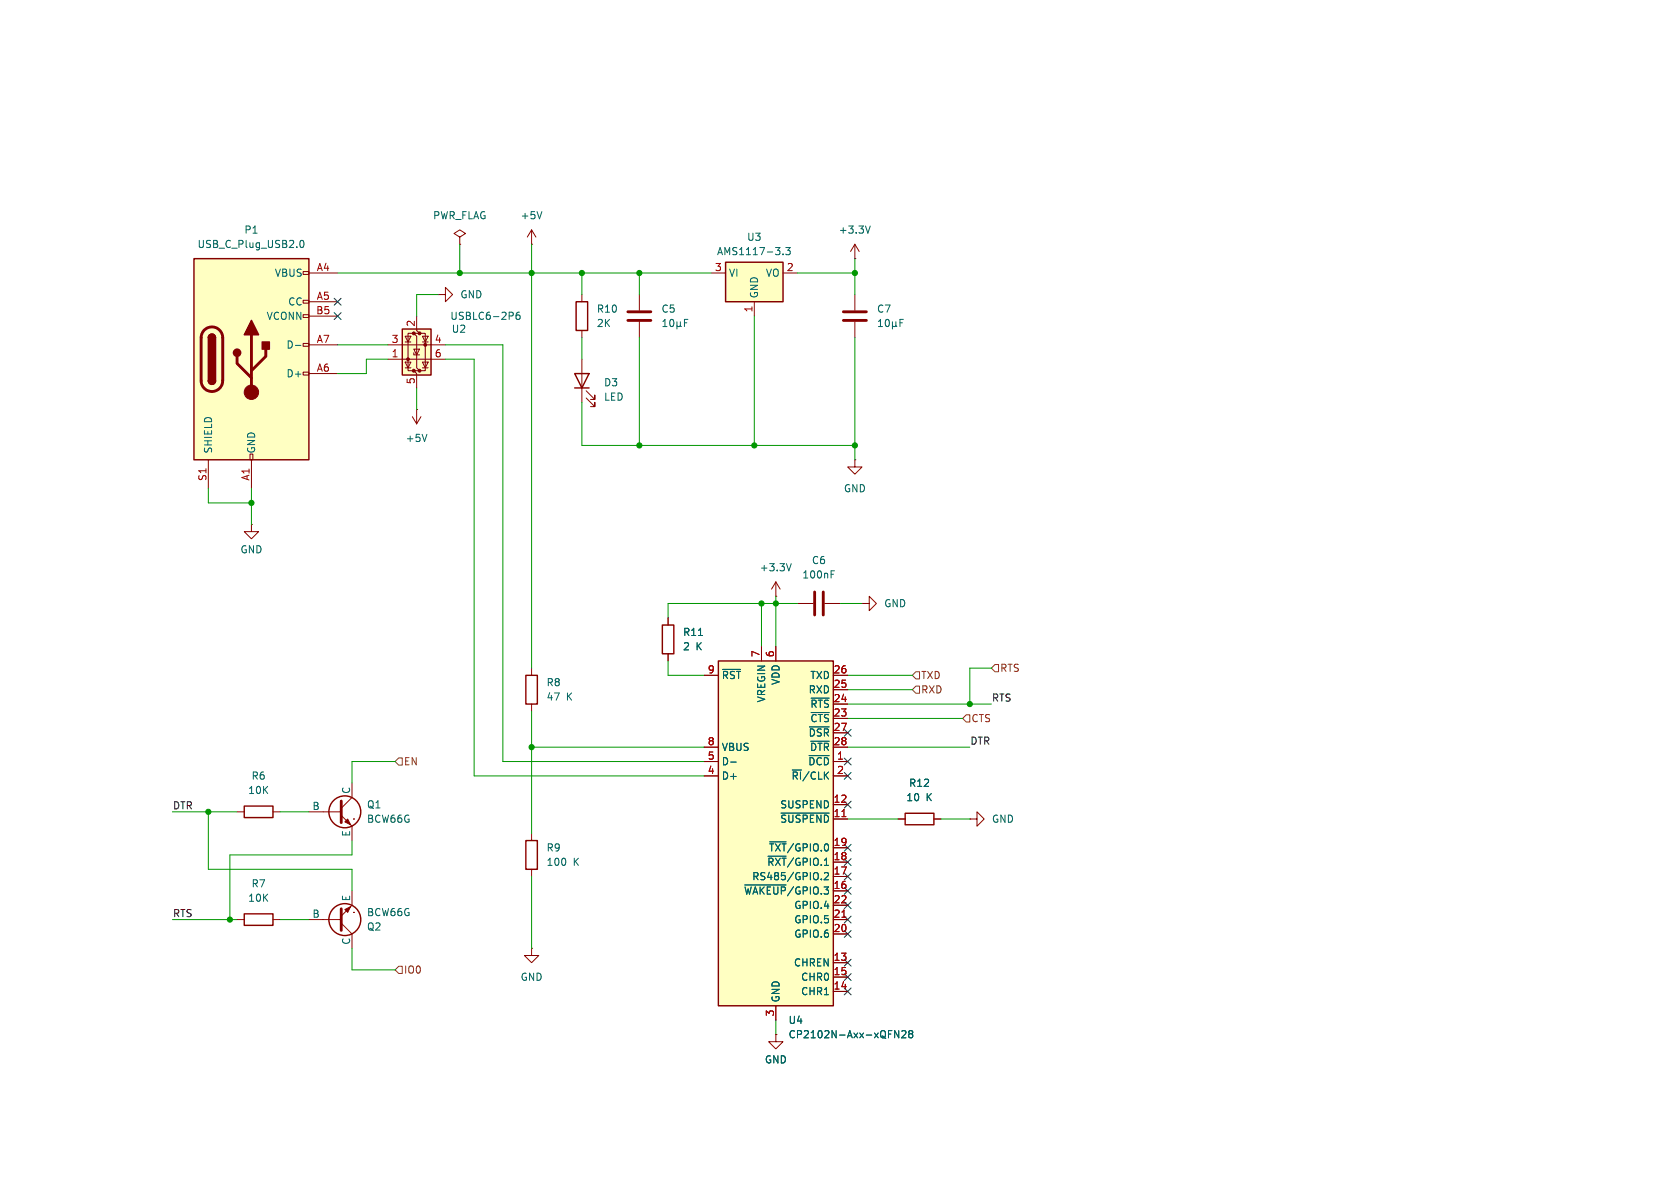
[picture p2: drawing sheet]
<svg xmlns="http://www.w3.org/2000/svg" width="297mm" height="210mm" viewBox="0 0 297 210" stroke-linecap="round" stroke-linejoin="round" font-family="sans-serif">
<g fill="none" stroke="#840000" stroke-width=".25">
<path d="M93 148.6h2v5.1h-2z"/>
<circle cx="61" cy="162.6" r="2.82"/>
</g>
<g fill="none" stroke="#840000" stroke-width=".18">
<path d="M77.5 52.1h1.2v-1.3l1.3 1.3-1.3 1.2v-1.2M77.5 52.1h.1M81.3 41.9l1-.6-1-.7-1 .7 1 .6v1.3M81.3 43.2h.1M94 43.2h.1M94 40.6v2.6M94 40.6l-.8 1.3M94 40.6l.7 1.3M62.2 157.5v2.5l-1.9 1.9M94 147.3v1.3M94 153.7v1.2M54.6 162.6h5.7"/>
<path d="M60.3 163.2l1.9 1.9v2.5M62.5 161.3h.1"/>
</g>
<path d="M60.3 160.7v3.8" fill="none" stroke="#840000" stroke-width=".51"/>
<path d="M61 160.8l1-.5-.5 1z" fill="#840000" stroke="#840000" stroke-width=".18"/>
<path d="M95.8 37.4l-.4 1.3" fill="none" stroke="#006464" stroke-width=".18"/>
<path d="M71.1 58.2h5.1v8.1h-5.1z" fill="#ffffc2"/>
<g fill="#840000" stroke="#840000" stroke-width=".18">
<circle cx="72.1" cy="63.5" r=".25"/>
<circle cx="73.2" cy="65.5" r=".25"/>
<circle cx="73.2" cy="58.9" r=".25"/>
<circle cx="74.2" cy="65.5" r=".25"/>
<circle cx="74.2" cy="58.9" r=".25"/>
<circle cx="75.2" cy="61" r=".25"/>
</g>
<g fill="none" stroke="#840000" stroke-width=".18">
<path d="M71.6 59.4h1l-.5 1.1zM73.2 58.9h-1.1v6.6h1.1M73.7 55.9v2.5l.5 .5h-1l.5 .5v5.6l.5 .5h-1l.5 .5v2.6M74.2 58.9h1v6.6h-1M74.7 59.4h1l-.5 1.1zM68.6 63.5h10.1M68.6 61h10.1M71.6 64h1l-.5 1zM71.6 60.5h1M71.6 65h1M73.2 62.4v.3h1M73.2 61.7h1l-.5 1z"/>
<path d="M74.7 64h1l-.5 1zM74.7 60.5h1M74.7 65h1"/>
</g>
<path d="M71.1 58.2h5.1v8.1h-5.1z" fill="none" stroke="#840000" stroke-width=".25"/>
<path d="M90.6 55.2l.1 .2-.1 .4M91.8 55.2h-.3a.86 .86 0 0 0 0 1.3l.4-.2 .1-.4-.3-.2h-.2l-.3 .2" fill="none" stroke="#006464" stroke-width=".18"/>
<path d="M127 116.8h20.3v61h-20.3z" fill="#ffffc2"/>
<path d="M127 116.8h20.3v61h-20.3z" fill="none" stroke="#840000" stroke-width=".25"/>
<g fill="none" stroke="#840000" stroke-width=".18">
<path d="M124.5 119.4h2.5M134.6 114.3v2.5M137.2 105.4h.1M137.2 102.9v2.5M137.2 114.3v2.5M137.2 102.9l-.8 1.2M137.2 102.9l.7 1.2M141 106.7h2.8M145.8 106.7h2.8M147.3 119.4h2.6M124.5 132.1h2.5M124.5 134.6h2.5"/>
<path d="M124.5 137.2h2.5M147.3 132.1h2.6M147.3 134.6h2.6M147.3 137.2h2.6M147.3 121.9h2.6M147.3 124.5h2.6M147.3 127h2.6M147.3 129.5h2.6M147.3 142.2h2.6M147.3 144.8h2.6M147.3 149.9h2.6M147.3 152.4h2.6"/>
<path d="M147.3 154.9h2.6M147.3 157.5h2.6M94 167.6v1.3h1.2l-1.2 1.3-1.3-1.3h1.3M94 167.6h.1M137.2 177.8v2.5M147.3 160h2.6M147.3 162.6h2.6M147.3 165.1h2.6M147.3 170.2h2.6M147.3 172.7h2.6M147.3 175.3h2.6M137.2 182.9v1.3h1.2l-1.2 1.2-1.3-1.2h1.3"/>
<path d="M137.2 182.9h.1"/>
</g>
<g fill="none" stroke="#006464" stroke-width=".18">
<path d="M139.9 99.6l-.4 1.3M127.7 118.3h3.2M146.9 101.5h.5M146.9 100.9h.6M129.2 134.7h.9M143 133.6h3.6M143.1 128.5h3.5M143.3 131h3.3M143.4 123.4h3.2M143.4 126h3.2M131.7 156.4h7.3M135.8 151.4h3.2"/>
<path d="M136.1 148.8h2.9M138.1 143.7h8.5M145.2 155.4v.1M145.7 154.4l.5-.2 .3 .4-.8 .9h.8M158.2 182.2l.7 1.3v-1.3M159.4 182.3l.5-.1 .3 .4-.8 .9h.8M160.9 182.7l-.3-.2 .3-.3h.2l.3 .2-.3 .3M160.9 182.7l-.3 .3 .1 .3 .2 .2 .3-.1 .2-.2v-.2l-.3-.3M160.9 182.7h.2"/>
</g>
<path d="M148.8 144.4h.8M148.8 162.1h.8" fill="none" stroke="#a90000" stroke-width=".18"/>
<path d="M144 104.6v4.1M145.5 104.6v4.1" fill="none" stroke="#840000" stroke-width=".51"/>
<path d="M34.3 45.7h20.3v35.6h-20.3z" fill="#ffffc2"/>
<g fill="none" stroke="#840000" stroke-width=".18">
<path d="M53.6 48h1v.5h-1zM53.6 53.1h1v.5h-1zM53.6 55.6h1v.5h-1zM54.6 48.3h5.1M54.6 53.3h5.1M54.6 55.9h5.1M53.6 60.7h1v.5h-1zM53.6 65.8h1v.5h-1zM54.6 61h5.1M54.6 66h5.1M36.8 81.3v5.1M44.2 80.3h.5v1h-.5z"/>
<path d="M44.4 81.3v5.1M94 118.1v1.3M118.1 109.2v1.3M118.1 115.6v1.2M94 124.5v1.2"/>
</g>
<path d="M34.3 45.7h20.3v35.6h-20.3zM36.8 59.7a.64 .64 0 0 1 .7-.6 .64 .64 0 0 1 .6 .6M36.8 67.3a.64 .64 0 0 0 .7 .6 .64 .64 0 0 0 .6-.6M93 119.4h2v5.1h-2zM117.1 110.5h2v5.1h-2z" fill="none" stroke="#840000" stroke-width=".25"/>
<path d="M36.1 58.4a1.9 1.9 0 0 1 2.1-.5 1.9 1.9 0 0 1 1.2 1.8v7.6a1.91 1.91 0 0 1-1.9 1.9 1.91 1.91 0 0 1-1.9-1.9v-7.8l.1-.6zM44.4 59.2v10.1M41.9 63v1.3l2.5 2.5M47 61.7v1.3l-2.6 2.5" fill="none" stroke="#840000" stroke-width=".51"/>
<g fill="#840000" stroke="#840000" stroke-width=".25">
<path d="M36.8 59.7h1.3v7.6h-1.3z"/>
<path d="M37 59.2a.64 .64 0 0 1 .7-.1 .64 .64 0 0 1 .4 .6h-1.3z"/>
<path d="M36.8 67.3h1.3a.64 .64 0 0 1-.6 .6 .64 .64 0 0 1-.7-.6z"/>
<path d="M44.4 56.6l1.3 2.6h-2.5z"/>
<path d="M46.4 60.5h1.2v1.2h-1.2z"/>
<circle cx="41.9" cy="62.4" r=".63"/>
</g>
<circle cx="44.4" cy="69.3" r="1.27" fill="#840000" stroke="#840000" stroke-width=".18"/>
<path d="M53.2 42.6l.1-.1a.68 .68 0 0 1 .5 .6 .68 .68 0 0 1-.5 .7 .84 .84 0 0 1-.1-1.2zM52.2 61.1h1M123.5 112.3h.7" fill="none" stroke="#006464" stroke-width=".18"/>
<path d="M128.3 46.4h10.1v6.9h-10.1z" fill="#ffffc2"/>
<g fill="none" stroke="#840000" stroke-width=".25">
<path d="M101.9 53.3h2v5.1h-2zM128.3 46.4h10.1v6.9h-10.1zM101.6 66h2.5l-1.2 2.6zM101.6 68.6h2.5M43.2 142.5h5.1v2h-5.1zM160 143.8h5.1v2h-5.1zM43.2 161.5h5.1v2.1h-5.1z"/>
<circle cx="61" cy="143.5" r="2.82"/>
</g>
<g fill="none" stroke="#840000" stroke-width=".18">
<path d="M102.9 52.1v1.2M102.9 58.4v1.3M113 52.1v2.8M113 56.9v2.8M125.7 48.3h2.6M133.3 53.3v2.6M138.4 48.3h2.6M151.1 45.7h.1M151.1 43.2l-.7 1.3M151.1 43.2l.8 1.3M151.1 43.2v2.5M151.1 52.1v2.8"/>
<path d="M151.1 56.9v2.8M72.9 73.7l.8 1.2M73.7 72.4h.1M73.7 72.4v2.5M74.4 73.7l-.7 1.2M102.9 63.5v7.6M103.6 70.4l1.6 1.5v-.8v.8h-.8M103.6 69.1l1.6 1.5v-.7v.7h-.8M44.4 92.7v1.3h1.3l-1.3 1.3-1.2-1.3h1.2M44.4 92.7h.1M151.1 81.3v1.3h1.3l-1.3 1.2-1.2-1.2h1.2M151.1 81.3h.1"/>
<path d="M118.1 109.2v1.3M118.1 115.6v1.2M124.5 119.4h2.5M134.6 114.3v2.5M137.2 114.3v2.5M147.3 119.4h2.6M152.4 106.7h1.3v-1.3l1.2 1.3-1.2 1.3v-1.3M152.4 106.7h.1M62.2 138.4v2.6l-1.9 1.9M124.5 132.1h2.5M124.5 134.6h2.5M124.5 137.2h2.5"/>
<path d="M147.3 132.1h2.6M147.3 134.6h2.6M147.3 137.2h2.6M147.3 121.9h2.6M147.3 124.5h2.6M147.3 127h2.6M147.3 129.5h2.6M41.9 143.5h1.3M48.3 143.5h1.2M54.6 143.5h5.7M60.3 144.1l1.9 2v2.5M62.5 144.8h.1"/>
<path d="M147.3 144.8h2.6M147.3 142.2h2.6M147.3 149.9h2.6M147.3 152.4h2.6M147.3 154.9h2.6M147.3 157.5h2.6M158.7 144.8h1.3M165.1 144.8h1.3M171.4 144.8h1.3v-1.3l1.3 1.3-1.3 1.3v-1.3M171.4 144.8h.1M41.9 162.6h1.3M48.3 162.6h1.2"/>
<path d="M137.2 177.8v2.5M147.3 162.6h2.6M147.3 160h2.6M147.3 165.1h2.6M147.3 170.2h2.6M147.3 172.7h2.6M147.3 175.3h2.6M137.2 182.9h.1"/>
</g>
<g fill="none" stroke="#006464" stroke-width=".18">
<path d="M153.9 39.9l-.5 1.3M117.2 57.7h.7M117.2 56.8l.4-.3v1.2M118.5 56.6l.2-.1a.68 .68 0 0 1 .4 .6 .68 .68 0 0 1-.4 .6l-.2-.1-.1-.4zM119.7 57.5l.2 .2h.2l.2-.2M119.7 56.9v1.3M120.3 57.5l.2 .2M120.3 56.9v.6M121 57.1h.4M121.6 56.5h-.6v1.2M138.4 44.9v.1M138.9 43.8h.8l-.4 .4 .3 .2v.5l-.1 .1-.6-.1"/>
<path d="M155.3 57.7h.7M155.3 56.8l.4-.3v1.2M156.6 56.6l.2-.1a.68 .68 0 0 1 .4 .6 .68 .68 0 0 1-.4 .6l-.2-.1-.1-.4zM157.8 57.5l.2 .2h.2l.2-.2M157.8 56.9v1.3M158.4 57.5l.2 .2M158.4 56.9v.6M159.1 57.1h.4M159.7 56.5h-.6v1.2M75.5 76.8l-.4 1.2M123.5 112.3h.7M127.7 118.3h3.2"/>
<path d="M129.2 134.7h.9M143 133.6h3.6M143.1 128.5h3.5M143.3 131h3.3M143.4 123.4h3.2M143.4 126h3.2M131.7 156.4h7.3M135.8 151.4h3.2M136.1 148.8h2.9M138.1 143.7h8.5M145.2 155.4v.1M145.7 154.4l.5-.2 .3 .4-.8 .9h.8"/>
<path d="M158.2 182.2l.7 1.3v-1.3M159.4 182.3l.5-.1 .3 .4-.8 .9h.8M160.9 182.7l-.3-.2 .3-.3h.2l.3 .2-.3 .3M160.9 182.7l-.3 .3 .1 .3 .2 .2 .3-.1 .2-.2v-.2l-.3-.3M160.9 182.7h.2"/>
</g>
<path d="M111 55.1h4.1M111 56.6h4.1M149.1 55.1h4.1M149.1 56.6h4.1M60.3 141.6v3.8" fill="none" stroke="#840000" stroke-width=".51"/>
<path d="M61 145.3l.5-.5 .5 1z" fill="#840000" stroke="#840000" stroke-width=".18"/>
<path d="M161.9 118.7h.7v1.3h-.7l-.6-.6zM175.3 118.1l.6-.6h.6v1.2h-.6zM70.5 134h.6v1.3h-.6l-.7-.7zM161.9 121.3h.7v1.3h-.7l-.6-.7zM170.8 126.4h.6v1.2h-.6l-.6-.6zM69.8 171.5l.7-.7h.6v1.3h-.6z" fill="none" stroke="#725600" stroke-width=".18"/>
<g fill="none" stroke="#009600" stroke-width=".18">
<path d="M59.7 48.3h66M77.5 52.1h-3.8v3.8M81.3 43.2v5.1M94 43.2v74.9M102.9 48.3v3.8M102.9 59.7v3.8M113 48.3v3.8M113 59.7v19M133.3 55.9v22.8M141 48.3h10.1M151.1 45.7v6.4M151.1 59.7v21.6"/>
<path d="M59.7 61h8.9M68.6 63.5h-3.8v2.5h-5.1M73.7 68.6v3.8M78.7 63.5h5.1v73.7h40.7M78.7 61h10.2v73.6h35.6M102.9 71.1v7.6h48.2M36.8 86.4v2.5h7.6M44.4 86.4v6.3M118.1 116.8v2.6h6.4M134.6 106.7v7.6M137.2 105.4v8.9M141 106.7h-22.9v2.5"/>
<path d="M148.6 106.7h3.8M149.9 119.4h11.4M175.3 118.1h-3.9v6.4M69.8 134.6h-7.6v3.8M94 125.7v21.6M94 132.1h30.5M149.9 124.5h25.4M149.9 127h20.3M149.9 121.9h11.4M149.9 132.1h21.5M30.5 143.5h11.4M36.8 143.5v10.2h25.4v3.8"/>
<path d="M49.5 143.5h5.1M62.2 148.6v2.5h-21.6v11.5M94 154.9v12.7M149.9 144.8h8.8M166.4 144.8h5M30.5 162.6h11.4M49.5 162.6h5.1M62.2 167.6v3.9h7.6M137.2 180.3v2.6"/>
</g>
<g fill="none" stroke="#000084" stroke-width=".18">
<path d="M59.1 55.3l1.2 1.2M59.1 52.7l1.2 1.2M60.3 55.3l-1.2 1.2M60.3 52.7l-1.2 1.2M149.3 136.6l1.2 1.2M149.3 134l1.2 1.2M149.3 128.9l1.2 1.2M150.5 136.6l-1.2 1.2M150.5 134l-1.2 1.2M150.5 128.9l-1.2 1.2M149.3 156.9l1.2 1.2M149.3 159.4l1.2 1.2"/>
<path d="M149.3 154.3l1.2 1.2M149.3 149.3l1.2 1.2M149.3 151.8l1.2 1.2M149.3 141.6l1.2 1.2M150.5 156.9l-1.2 1.2M150.5 159.4l-1.2 1.2M150.5 154.3l-1.2 1.2M150.5 149.3l-1.2 1.2M150.5 151.8l-1.2 1.2M150.5 141.6l-1.2 1.2M149.3 164.5l1.2 1.2M149.3 162l1.2 1.2"/>
<path d="M149.3 169.6l1.2 1.2M149.3 174.7l1.2 1.2M149.3 172.1l1.2 1.2M150.5 164.5l-1.2 1.2M150.5 162l-1.2 1.2M150.5 169.6l-1.2 1.2M150.5 174.7l-1.2 1.2M150.5 172.1l-1.2 1.2"/>
</g>
<path d="M148.8 144.4h.8M148.8 162.1h.8" fill="none" stroke="#a90000" stroke-width=".18"/>
<g fill="#009600" stroke="#009600" stroke-width=".18">
<circle cx="40.6" cy="162.6" r=".46"/>
<circle cx="44.4" cy="88.9" r=".46"/>
<circle cx="94" cy="132.1" r=".46"/>
<circle cx="36.8" cy="143.5" r=".46"/>
<circle cx="151.1" cy="78.7" r=".46"/>
<circle cx="171.4" cy="124.5" r=".46"/>
<circle cx="113" cy="78.7" r=".46"/>
<circle cx="151.1" cy="48.3" r=".46"/>
<circle cx="134.6" cy="106.7" r=".46"/>
<circle cx="137.2" cy="106.7" r=".46"/>
<circle cx="133.3" cy="78.7" r=".46"/>
<circle cx="102.9" cy="48.3" r=".46"/>
<circle cx="94" cy="48.3" r=".46"/>
<circle cx="81.3" cy="48.3" r=".46"/>
<circle cx="113" cy="48.3" r=".46"/>
</g>
<g font-size="1.8" fill="#006464">
<text x="43.1" y="41.5">P1</text>
<text x="76.5" y="39">PWR_FLAG</text>
<text x="91.9" y="39">+5V</text>
<text x="148.2" y="41.5">+3.3V</text>
<text x="34.8" y="44">USB_C_Plug_USB2.0</text>
<text x="126.7" y="45.3">AMS1117-3.3</text>
<text x="132" y="42.8">U3</text>
<text x="48.5" y="49.1">VBUS</text>
<text x="81.3" y="52.9">GND</text>
<text x="128.8" y="49.1">VI</text>
<text x="134.2" y="52.8" transform="rotate(-90 134.2 52.8)">GND</text>
<text x="135.3" y="49.1">VO</text>
<text x="47" y="56.7">VCONN</text>
<text x="50.9" y="54.2">CC</text>
<text x="79.5" y="56.7">USBLC6-2P6</text>
<text x="79.8" y="59">U2</text>
<text x="105.4" y="58">2K</text>
<text x="105.4" y="55.5">R10</text>
<text x="116.8" y="55.5">C5</text>
<text x="154.9" y="55.5">C7</text>
<text x="50.5" y="61.8">D-</text>
<text x="50.5" y="66.9">D+</text>
<text x="106.7" y="68.5">D3</text>
<text x="106.7" y="71">LED</text>
<text x="37.7" y="80.3" transform="rotate(-90 37.7 80.3)">SHIELD</text>
<text x="45.3" y="80.3" transform="rotate(-90 45.3 80.3)">GND</text>
<text x="71.6" y="78.3">+5V</text>
<text x="149.1" y="87.2">GND</text>
<text x="42.4" y="98">GND</text>
<text x="134.2" y="101.2">+3.3V</text>
<text x="143.4" y="99.9">C6</text>
<text x="141.7" y="102.5">100nF</text>
<text x="156.2" y="107.5">GND</text>
<text x="120.7" y="112.6">R11</text>
<text x="120.7" y="115.2">2</text>
<text x="123" y="115.2">K</text>
<text x="96.5" y="121.5">R8</text>
<text x="96.5" y="124.1">47</text>
<text x="100.1" y="124.1">K</text>
<text x="127.5" y="120.2">~{RST}</text>
<text x="135.5" y="124.3" transform="rotate(-90 135.5 124.3)">VREGIN</text>
<text x="138" y="121.2" transform="rotate(-90 138 121.2)">VDD</text>
<text x="142.9" y="122.8">RXD</text>
<text x="143.2" y="120.2">TXD</text>
<text x="143.2" y="125.3">~{RTS}</text>
<text x="142.9" y="130.4">~{DSR}</text>
<text x="143.2" y="127.9">~{CTS}</text>
<text x="127.5" y="132.9">VBUS</text>
<text x="127.5" y="135.5">D-</text>
<text x="142.8" y="135.5">~{DCD}</text>
<text x="143.1" y="132.9">~{DTR}</text>
<text x="43.8" y="140.6">10K</text>
<text x="44.4" y="138">R6</text>
<text x="55.1" y="143.3">B</text>
<text x="62" y="140.4" transform="rotate(-90 62 140.4)">C</text>
<text x="64.8" y="143.1">Q1</text>
<text x="127.5" y="138">D+</text>
<text x="137.8" y="143.1">SUSPEND</text>
<text x="139.8" y="138">~{RI}/CLK</text>
<text x="160.1" y="141.8">10</text>
<text x="160.6" y="139.3">R12</text>
<text x="163.7" y="141.8">K</text>
<text x="62" y="148" transform="rotate(-90 62 148)">E</text>
<text x="64.8" y="145.6">BCW66G</text>
<text x="137.8" y="145.6">~{SUSPEND}</text>
<text x="175.3" y="145.6">GND</text>
<text x="96.5" y="150.7">R9</text>
<text x="96.5" y="153.3">100</text>
<text x="101.3" y="153.3">K</text>
<text x="132.9" y="155.8">RS485/GPIO.2</text>
<text x="135.5" y="153.3">~{RXT}/GPIO.1</text>
<text x="135.8" y="150.7">~{TXT}/GPIO.0</text>
<text x="43.8" y="159.6">10K</text>
<text x="44.4" y="157.1">R7</text>
<text x="62" y="159.4" transform="rotate(-90 62 159.4)">E</text>
<text x="131.4" y="158.3">~{WAKEUP}/GPIO.3</text>
<text x="140.3" y="160.9">GPIO.4</text>
<text x="55.1" y="162.3">B</text>
<text x="62" y="167.1" transform="rotate(-90 62 167.1)">C</text>
<text x="64.8" y="164.7">Q2</text>
<text x="64.8" y="162.2">BCW66G</text>
<text x="140.3" y="163.4">GPIO.5</text>
<text x="140.3" y="166">GPIO.6</text>
<text x="91.9" y="173.6">GND</text>
<text x="140.3" y="171">CHREN</text>
<text x="141.5" y="173.6">CHR0</text>
<text x="138" y="177.3" transform="rotate(-90 138 177.3)">GND</text>
<text x="141.5" y="176.1">CHR1</text>
<text x="139.3" y="181.2">U4</text>
<text x="139.3" y="183.7">CP2102N-Axx-xQFN28</text>
<text x="135.1" y="188.2">GND</text>
</g>
<g font-size="1.8" fill="#a90000">
<text x="55.9" y="48">A4</text>
<text x="55.9" y="53.1">A5</text>
<text x="126.3" y="48">3</text>
<text x="139" y="48">2</text>
<text x="55.8" y="55.6">B5</text>
<text x="73.4" y="57.9" transform="rotate(-90 73.4 57.9)">2</text>
<text x="133.1" y="55.3" transform="rotate(-90 133.1 55.3)">1</text>
<text x="55.9" y="60.7">A7</text>
<text x="55.9" y="65.8">A6</text>
<text x="69.1" y="63.2">1</text>
<text x="69.1" y="60.7">3</text>
<text x="76.8" y="63.2">6</text>
<text x="76.8" y="60.7">4</text>
<text x="73.4" y="68" transform="rotate(-90 73.4 68)">5</text>
<text x="36.6" y="85.1" transform="rotate(-90 36.6 85.1)">S1</text>
<text x="44.2" y="85.1" transform="rotate(-90 44.2 85.1)">A1</text>
<text x="125" y="119.1">9</text>
<text x="134.4" y="116.3" transform="rotate(-90 134.4 116.3)">7</text>
<text x="136.9" y="116.3" transform="rotate(-90 136.9 116.3)">6</text>
<text x="147.3" y="119.1">26</text>
<text x="147.3" y="121.7">25</text>
<text x="147.3" y="124.2">24</text>
<text x="125" y="131.8">8</text>
<text x="147.3" y="126.7">23</text>
<text x="147.3" y="129.3">27</text>
<text x="147.3" y="131.8">28</text>
<text x="125" y="134.4">5</text>
<text x="125" y="136.9">4</text>
<text x="147.9" y="134.4">1</text>
<text x="147.9" y="136.9">2</text>
<text x="147.3" y="142">12</text>
<text x="147.3" y="144.5">11</text>
<text x="147.3" y="149.6">19</text>
<text x="147.3" y="152.1">18</text>
<text x="147.3" y="154.7">17</text>
<text x="147.3" y="157.2">16</text>
<text x="147.3" y="159.8">22</text>
<text x="147.3" y="162.3">21</text>
<text x="147.3" y="164.8">20</text>
<text x="147.3" y="169.9">13</text>
<text x="147.3" y="172.5">15</text>
<text x="136.9" y="179.8" transform="rotate(-90 136.9 179.8)">3</text>
<text x="147.3" y="175">14</text>
</g>
<g font-size="1.8" fill="#725600">
<text x="176.7" y="119">RTS</text>
<text x="162.8" y="122.8">RXD</text>
<text x="162.8" y="120.2">TXD</text>
<text x="171.6" y="127.9">CTS</text>
<text x="71.3" y="135.5">EN</text>
<text x="71.3" y="172.3">IO0</text>
</g>
<g font-size="1.8" fill="#0f0f0f">
<text x="175.3" y="124.1">RTS</text>
<text x="171.4" y="131.7">DTR</text>
<text x="30.5" y="143.2">DTR</text>
<text x="30.5" y="162.2">RTS</text>
</g>
</svg>
